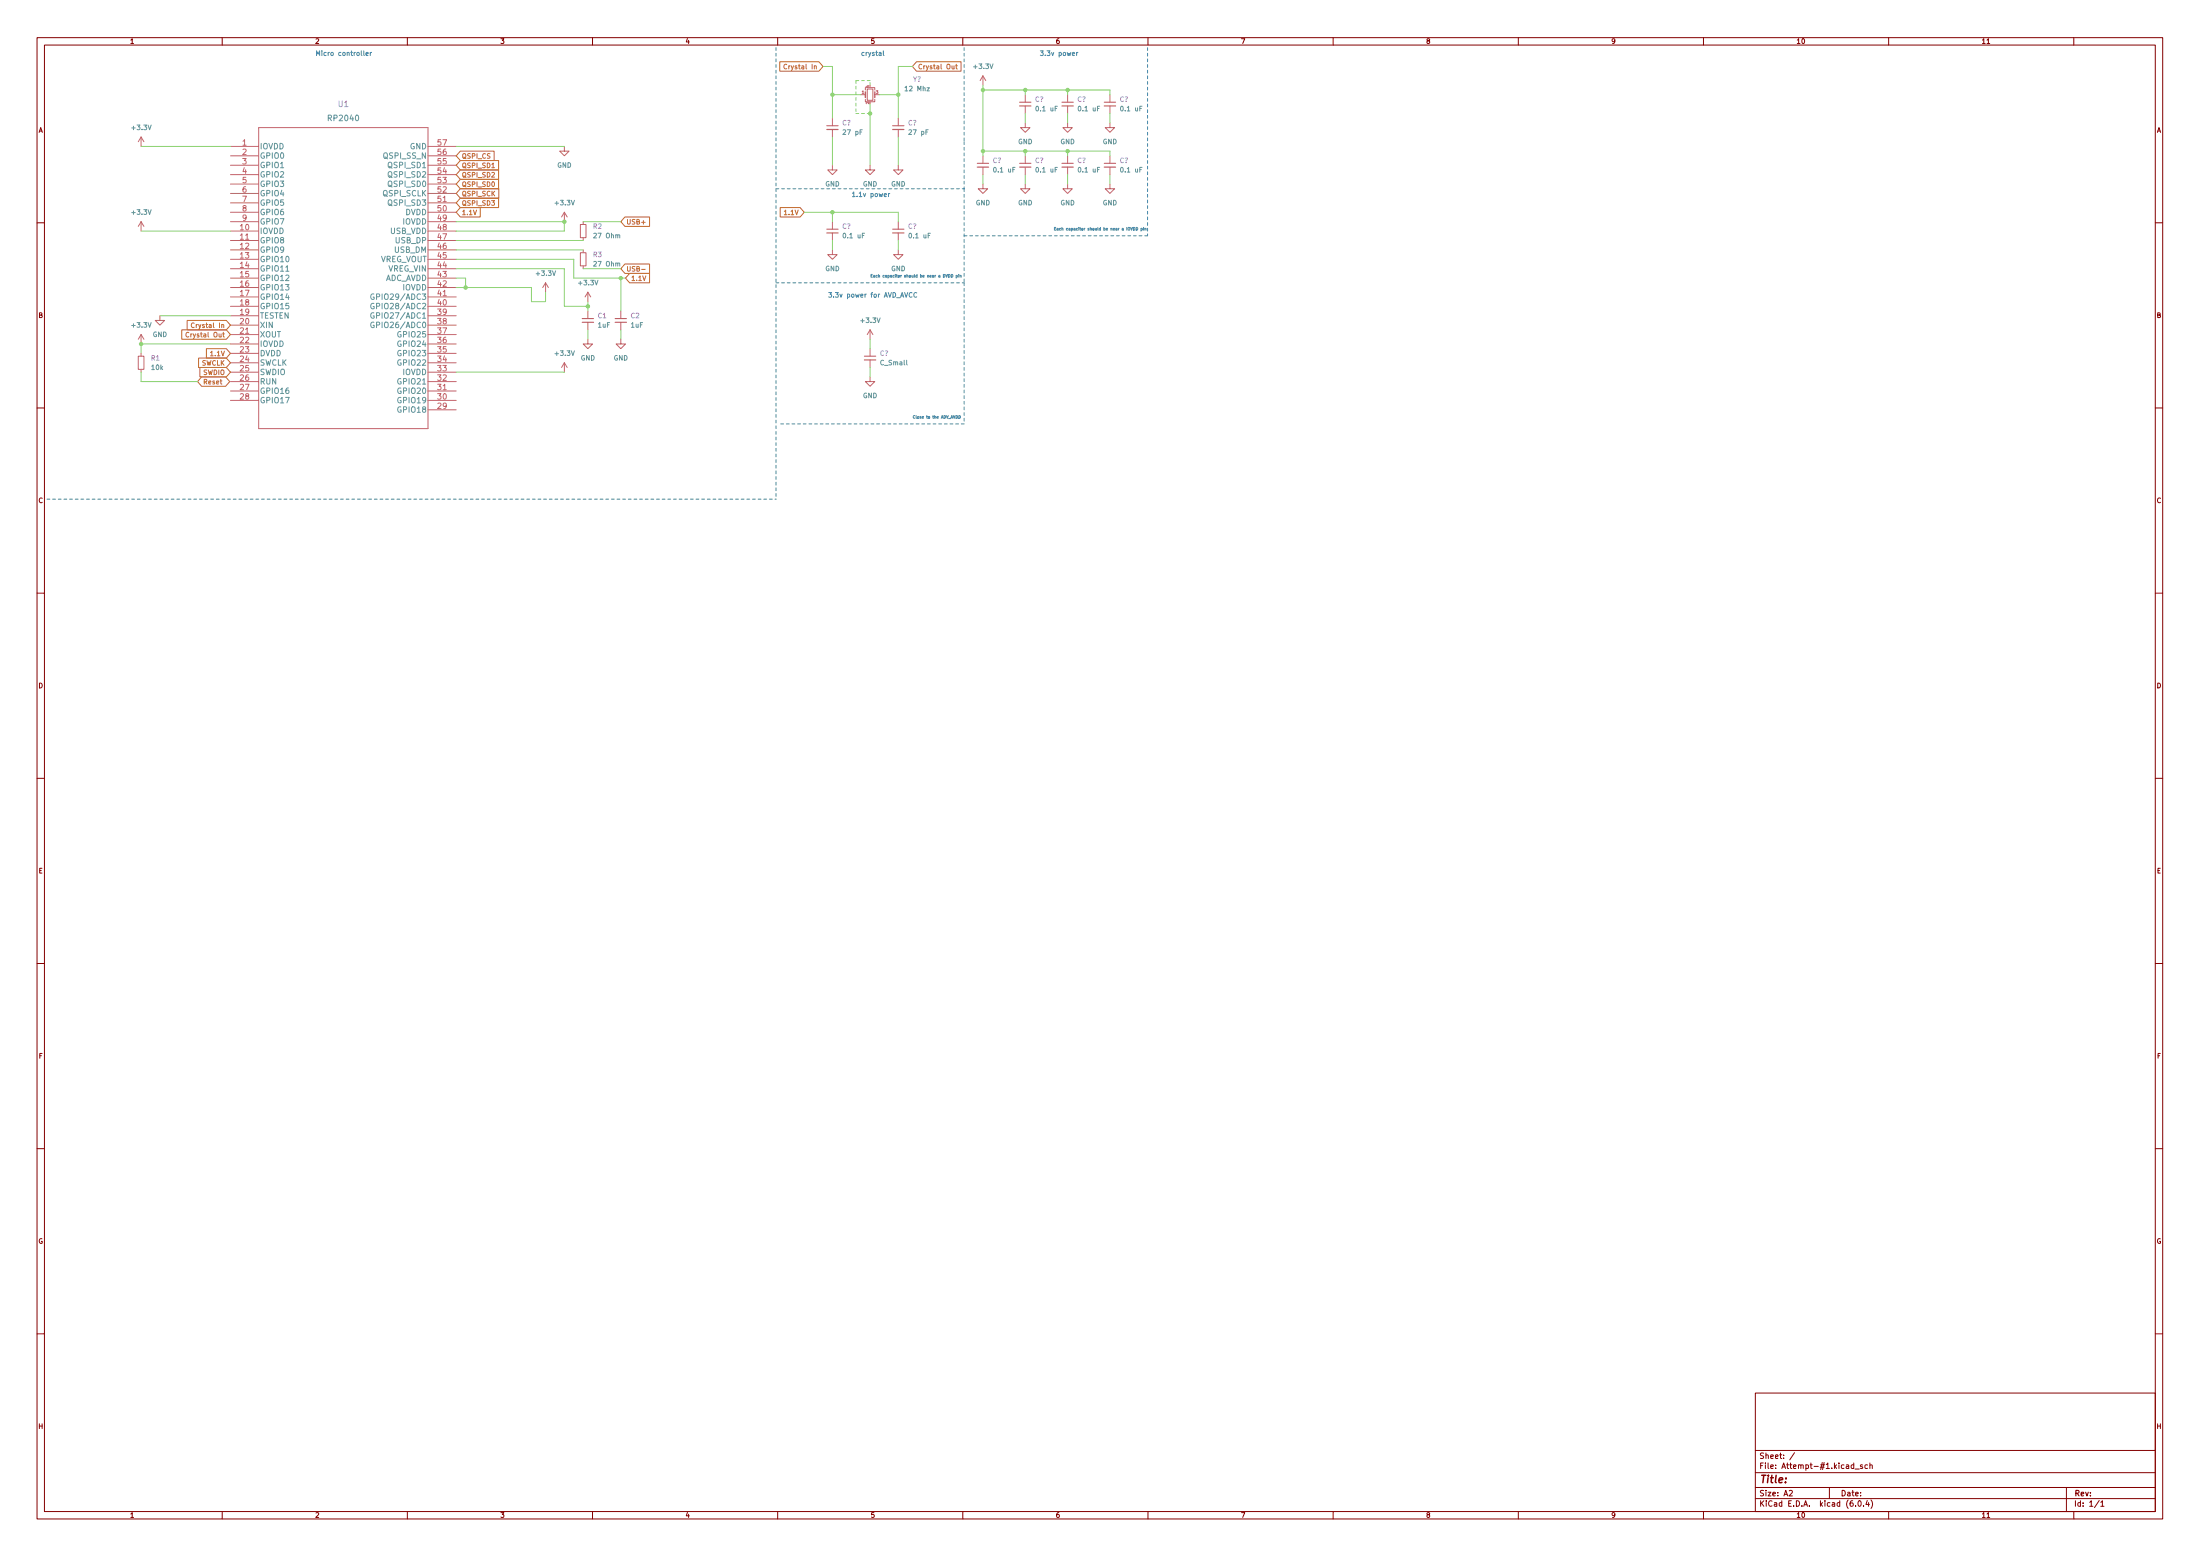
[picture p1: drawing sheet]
<svg xmlns="http://www.w3.org/2000/svg" width="594mm" height="420mm" viewBox="0 0 594 420" stroke-linecap="round" stroke-linejoin="round" font-family="sans-serif">
<g fill="none" stroke="#840000" stroke-width=".27">
<path d="M10 10.2h574v400h-574zM12 12.2h570v396h-570zM60 10.2v2M110 10.2v2M160 10.2v2M210 10.2v2M260 10.2v2M310 10.2v2M360 10.2v2M410 10.2v2M460 10.2v2M510 10.2v2"/>
<path d="M536.6 11.8h.7M560 10.2v2M10 60.2h2M582 60.2h2M10 110.2h2M582 110.2h2M10 160.2h2M582 160.2h2M10 210.2h2M582 210.2h2M10 260.2h2M582 260.2h2"/>
<path d="M10 310.2h2M582 310.2h2M10 360.2h2M474 376.2h108v32h-108zM582 360.2h2M474 397.7h108M474 391.7h108M484.6 392.3l-1.3 1.9M500.6 395.6l-.4-.1-.3 .3 .1 .7h.6M500.6 395v1.5M500.9 396.7h1.2M502.9 395.6l-.3-.1-.2 .3v.2l.5 .1v.4h-.5"/>
<path d="M504.3 395.6l-.4-.1-.3 .3 .1 .7h.6M504.9 395.7l.6-.1 .1 .9M504.9 395v1.5M60 408.2v2M110 408.2v2M160 408.2v2M210 408.2v2M260 408.2v2M310 408.2v2M360 408.2v2M410 408.2v2M460 408.2v2"/>
<path d="M474 404.7h108M474 401.7h108M483.2 402.6l.5-.2 .3 .5-.9 1h.9M494 401.7v3M501.1 406.6v.1M501.9 405.3l.2-.1a.8 .8 0 0 1 .5 .8 .8 .8 0 0 1-.5 .7 1 1 0 0 1-.2-1.4zM503.2 406.6v.1M504.2 405.2l-.3 1h.9M504.6 405.7v1M505.2 405a1.72 1.72 0 0 1 0 2.3M510 408.2v2M536.6 409.7h.7"/>
<path d="M558 401.7v6.5M560 408.2v2M566.9 405.2l-1.3 1.9M567.3 405.7l.4-.5v1.5M567.3 406.7h.9"/>
</g>
<g fill="none" stroke="#c4626b" stroke-width=".27">
<path d="M38.1 37l-.8 1.3M38.1 37v2.5M38.1 37l.8 1.3M62.2 39.5h7.6M69.8 34.5h45.8v81.2h-45.8zM115.6 39.5h7.6M152.4 39.5v1.3h1.3l-1.3 1.3-1.3-1.3h1.3M224.8 31.9v2.1M224.8 35v2M232.4 25.6h1.3M233.7 26.8v.7h2.5v-.7M233.7 24.3v-.6h2.5v.6"/>
<path d="M234.2 24h1.5v3.1h-1.5zM236.2 25.6h1.3M242.6 31.9v2.1M242.6 35v2M265.4 20.5v2.5M265.4 20.5l-.7 1.3M265.4 20.5l.8 1.3M276.9 33.2v1.3h1.2l-1.2 1.2-1.3-1.2h1.3M276.9 25.6v2M276.9 28.6v2M288.3 33.2v1.3h1.3l-1.3 1.2-1.3-1.2h1.3M288.3 25.6v2"/>
<path d="M288.3 28.6v2M299.7 33.2v1.3h1.3l-1.3 1.2-1.3-1.2h1.3M299.7 25.6v2M299.7 28.6v2M38.1 59.9v2.5M38.1 59.9l-.8 1.2M38.1 59.9l.8 1.2M62.2 42.1h7.6M62.2 44.6h7.6M62.2 47.2h7.6M62.2 59.9h7.6M62.2 49.7h7.6"/>
<path d="M62.2 57.3h7.6M62.2 54.8h7.6M62.2 52.2h7.6M115.6 42.1h7.6M115.6 44.6h7.6M115.6 47.2h7.6M115.6 59.9h7.6M115.6 49.7h7.6M115.6 57.3h7.6M115.6 54.8h7.6M115.6 52.2h7.6M152.4 57.3l-.8 1.3"/>
<path d="M152.4 57.3v2.6M152.4 57.3l.8 1.3M157.5 59.9v.7M224.8 44.6v1.3h1.3l-1.3 1.3-1.3-1.3h1.3M224.8 59.9v2M234.9 44.6v1.3h1.3l-1.3 1.3-1.2-1.3h1.2M242.6 44.6v1.3h1.2l-1.2 1.3-1.3-1.3h1.3M242.6 59.9v2M265.4 49.7v1.3h1.3l-1.3 1.2-1.2-1.2h1.2M265.4 42.1v2M265.4 45.1v2.1M276.9 49.7v1.3h1.2l-1.2 1.2-1.3-1.2h1.3"/>
<path d="M276.9 42.1v2M276.9 45.1v2.1M288.3 49.7v1.3h1.3l-1.3 1.2-1.3-1.2h1.3M288.3 42.1v2M288.3 45.1v2.1M299.7 49.7v1.3h1.3l-1.3 1.2-1.3-1.2h1.3M299.7 42.1v2M299.7 45.1v2.1M62.2 62.4h7.6M62.2 64.9h7.6M62.2 67.5h7.6M62.2 70h7.6"/>
<path d="M62.2 72.6h7.6M62.2 75.1h7.6M62.2 77.6h7.6M115.6 62.4h7.6M115.6 64.9h7.6M115.6 67.5h7.6M115.6 70h7.6M115.6 72.6h7.6M115.6 75.1h7.6M115.6 77.6h7.6M147.3 76.4l-.7 1.2M147.3 76.4v2.5"/>
<path d="M147.3 76.4l.8 1.2M156.7 68.2h1.5v3.6h-1.5zM156.7 60.6h1.5v3.6h-1.5zM157.5 64.2v.7M157.5 67.5v.7M157.5 71.8v.8M158.7 78.9l-.7 1.3M158.7 78.9v2.5M158.7 78.9l.8 1.3M224.8 67.5v1.2h1.3l-1.3 1.3-1.3-1.3h1.3M224.8 62.9v2M242.6 67.5v1.2h1.2l-1.2 1.3-1.3-1.3h1.3"/>
<path d="M242.6 62.9v2M37.3 96.2h1.6v3.5h-1.6zM38.1 90.3v2.6M38.1 95.4v.8M38.1 99.7v.8M38.1 90.3l-.8 1.3M38.1 90.3l.8 1.3M43.2 85.3v1.2h1.2l-1.2 1.3-1.3-1.3h1.3M62.2 80.2h7.6M62.2 82.7h7.6M62.2 85.3h7.6M62.2 87.8h7.6"/>
<path d="M62.2 90.3h7.6M62.2 92.9h7.6M62.2 95.4h7.6M62.2 98h7.6M115.6 80.2h7.6M115.6 82.7h7.6M115.6 85.3h7.6M115.6 87.8h7.6M115.6 90.3h7.6M115.6 92.9h7.6M115.6 95.4h7.6M115.6 98h7.6"/>
<path d="M152.4 98v2.5M152.4 98l-.8 1.2M152.4 98l.8 1.2M158.7 91.6v1.3h1.3l-1.3 1.2-1.2-1.2h1.2M158.7 84v2M158.7 87v2.1M167.6 91.6v1.3h1.3l-1.3 1.2-1.2-1.2h1.2M167.6 84v2M167.6 87v2.1M234.9 89.1l-.7 1.2M234.9 89.1v2.5M234.9 94.1v2.1"/>
<path d="M234.9 97.2v2M234.9 89.1l.8 1.2M62.2 100.5h7.6M62.2 103h7.6M62.2 105.6h7.6M62.2 108.1h7.6M115.6 100.5h7.6M115.6 103h7.6M115.6 105.6h7.6M115.6 108.1h7.6M115.6 110.7h7.6M234.9 101.8v1.2h1.3l-1.3 1.3-1.2-1.3h1.2"/>
</g>
<g fill="none" stroke="#c4626b" stroke-width=".33">
<path d="M223.3 35h3M241 35h3.1M275.3 28.6h3.1M286.8 28.6h3M298.2 28.6h3M263.9 45.1h3.1M275.3 45.1h3.1M286.8 45.1h3M298.2 45.1h3M223.3 62.9h3M241 62.9h3.1M157.2 87h3.1"/>
<path d="M166.1 87h3.1M233.4 97.2h3.1"/>
</g>
<g fill="none" stroke="#c4626b" stroke-width=".3">
<path d="M223.3 34h3M241 34h3.1M275.3 27.6h3.1M286.8 27.6h3M298.2 27.6h3M263.9 44.1h3.1M275.3 44.1h3.1M286.8 44.1h3M298.2 44.1h3M223.3 61.9h3M241 61.9h3.1M157.2 86h3.1"/>
<path d="M166.1 86h3.1M233.4 96.2h3.1"/>
</g>
<path d="M233.7 24.8v1.5M236.2 24.8v1.5" fill="none" stroke="#c4626b" stroke-width=".38"/>
<path d="M77.2 73.2h.8M101 79.4a.68 .68 0 0 0-.9 .7 .68 .68 0 0 0 .9 .6v-.5h-.2M101 87.1a.68 .68 0 0 0-.9 .6 .68 .68 0 0 0 .9 .6v-.5h-.2M101 84.5a.68 .68 0 0 0-.9 .7 .68 .68 0 0 0 .9 .6v-.5h-.2M101 82a.68 .68 0 0 0-.9 .7 .68 .68 0 0 0 .9 .6v-.5h-.2" fill="none" stroke="#669696" stroke-width=".27"/>
<g fill="none" stroke="#c46c2d" stroke-width=".27">
<path d="M210.6 16.7h10.5l1.1 1.2-1.1 1.3h-10.5zM212.5 17.5a.56 .56 0 0 0-.8 .5 .56 .56 0 0 0 .8 .5M247.5 16.7h12v2.5h-12l-1.1-1.3zM257.1 17.8v.8l.5-.1M257.6 17.8v.8M258 17.8h.5M258.2 17.3v1.1l.3 .2M124.3 51h10.4v2.5h-10.4l-1.1-1.3zM124.3 56h5.4v2.6h-5.4l-1.1-1.3zM124.3 48.4h10.3v2.6h-10.3l-1.1-1.3zM124.3 53.5h10.3v2.5h-10.3l-1.1-1.2zM124.3 43.3h10.3v2.6h-10.3l-1.1-1.3z"/>
<path d="M124.3 40.8h9.1v2.5h-9.1l-1.1-1.2zM124.3 45.9h10.3v2.5h-10.3l-1.1-1.2zM168.8 58.6h6.6v2.5h-6.6l-1.2-1.2zM210.7 56h5.4l1.1 1.3-1.1 1.3h-5.4zM168.8 71.3h6.6v2.5h-6.6l-1.2-1.2zM170 73.8h5.4v2.6h-5.4l-1.1-1.3zM173.3 72.7h.9M49.1 89.1h12l1.1 1.2-1.1 1.3h-12zM50.5 86.5h10.6l1.1 1.3-1.1 1.3h-10.6zM51 89.9a.56 .56 0 0 0-.8 .5 .56 .56 0 0 0 .8 .5M52.4 87.3a.56 .56 0 0 0-.8 .5 .56 .56 0 0 0 .8 .5M53.6 96.7h7.5l1.1 1.3-1.1 1.2h-7.5z"/>
<path d="M54 99.2h7.1l1.1 1.3-1.1 1.3h-7.1zM55.7 94.1h5.4l1.1 1.3-1.1 1.3h-5.4zM54.5 101.8h6.4l1.1 1.2-1.1 1.3h-6.4l-1.2-1.3z"/>
</g>
<g fill="none" stroke="#4487aa" stroke-width=".27">
<path d="M98.2 13.7v1.1l.2 .2M98.8 14.6l.6-.1v-.3h-.4l-.2 .1 .1 .6h.5M100 14.2v.8M100.3 14.2l-.3 .2M238.5 13.7v1.1l.2 .2M289.6 14.6l.6-.1-.1-.3h-.3l-.2 .1v.6h.5M290.7 14.2v.8M291.1 14.2l-.4 .2M238.8 52.7l.6-.1-.1-.3h-.3l-.2 .1v.6h.5M239.9 52.3v.8M240.3 52.3l-.4 .2M246.3 79.1a.56 .56 0 0 0-.8 .5 .56 .56 0 0 0 .8 .5"/>
<path d="M247.5 79.1a.56 .56 0 0 0-.7 .5 .56 .56 0 0 0 .7 .5M254.7 74.1a.38 .38 0 0 1 .5 .4 .38 .38 0 0 1-.5 .4zM255.4 74.1l.2 .8 .3-.8M256.1 74.1a.38 .38 0 0 1 .5 .4 .38 .38 0 0 1-.5 .4zM256.9 74.1a.38 .38 0 0 1 .4 .4 .38 .38 0 0 1-.4 .4zM258.2 74.4l.4 .1-.1 .3h-.3M258.2 74.4v.7M258.9 74.1v.1M258.9 74.4v.5M259.2 74.4h.3l.1 .5M259.2 74.4v.5M304.6 61.5h.5l-.1 .6h-.4z"/>
<path d="M305.3 61.4l.3 .8 .2-.8M306.1 61.4a.38 .38 0 0 1 .4 .4 .38 .38 0 0 1-.4 .4zM306.8 61.4a.38 .38 0 0 1 .4 .4 .38 .38 0 0 1-.4 .4zM308.1 61.7l.4 .1-.1 .3h-.3M308.1 61.7v.7M308.8 61.4v.1M308.8 61.7v.5M309.2 61.7h.2l.1 .5M309.2 61.7v.5M258.2 112.2a.38 .38 0 0 1 .4 .4 .38 .38 0 0 1-.4 .4zM258.9 112.2a.38 .38 0 0 1 .5 .4 .38 .38 0 0 1-.5 .4z"/>
</g>
<path d="M209.5 12.9v121.9M260.3 12.9v25.4M309.9 12.9v50.8M260.3 38.3v12.7M209.5 51h50.8M260.3 51v25.4M209.5 76.4h50.8M260.3 76.4v38.1M260.3 63.7h49.6M210.8 114.5h49.5M12.7 134.8h196.8" fill="none" stroke="#4487aa" stroke-width=".27" stroke-dasharray=".8 .8"/>
<g fill="none" stroke="#8dd272" stroke-width=".27">
<path d="M222.2 17.9h2.6v14M246.4 17.9h-3.8v14M38.1 39.5h24.1M123.2 39.5h29.2M224.8 37v7.6M224.8 25.6h7.6M234.9 28.1v16.5M237.5 25.6h5.1M242.6 37v7.6M265.4 23v19.1M265.4 24.3h34.3v1.3M276.9 24.3v1.3"/>
<path d="M276.9 30.6v2.6M288.3 24.3v1.3M288.3 30.6v2.6M299.7 30.6v2.6M123.2 59.9h29.2v2.5h-29.2M157.5 59.9h10.1M217.2 57.3h25.4v2.6M224.8 57.3v2.6M265.4 40.8h34.3v1.3M265.4 47.2v2.5M276.9 40.8v1.3M276.9 47.2v2.5"/>
<path d="M288.3 40.8v1.3M288.3 47.2v2.5M299.7 47.2v2.5M38.1 62.4h24.1M123.2 75.1h2.5v2.5M123.2 70h31.7v5.1h14M123.2 72.6h29.2v10.1h6.3M123.2 64.9h34.3M123.2 77.6h20.3v3.8h3.8v-2.5M123.2 67.5h34.3M157.5 72.6h10.1M167.6 75.1v8.9"/>
<path d="M224.8 64.9v2.6M242.6 64.9v2.6M43.2 85.3h19M62.2 92.9h-24.1v2.5M158.7 81.4v2.6M158.7 89.1v2.5M167.6 89.1v2.5M234.9 91.6v2.5M234.9 99.2v2.6M38.1 100.5v2.5h15.2M123.2 100.5h29.2"/>
</g>
<path d="M231.1 21.8v8.8M231.1 30.6h3.8M234.9 21.8h-3.8M234.9 23v-1.2" fill="none" stroke="#8dd272" stroke-width=".27" stroke-dasharray=".8 .8"/>
<g fill="#8dd272" stroke="#8dd272" stroke-width=".27">
<circle cx="167.6" cy="75.1" r=".46"/>
<circle cx="224.8" cy="57.3" r=".46"/>
<circle cx="224.8" cy="25.6" r=".46"/>
<circle cx="38.1" cy="92.9" r=".46"/>
<circle cx="288.3" cy="24.3" r=".46"/>
<circle cx="288.3" cy="40.8" r=".46"/>
<circle cx="152.4" cy="59.9" r=".46"/>
<circle cx="158.7" cy="82.7" r=".46"/>
<circle cx="125.7" cy="77.6" r=".46"/>
<circle cx="265.4" cy="40.8" r=".46"/>
<circle cx="242.6" cy="25.6" r=".46"/>
<circle cx="234.9" cy="30.6" r=".46"/>
<circle cx="265.4" cy="24.3" r=".46"/>
<circle cx="276.9" cy="24.3" r=".46"/>
<circle cx="276.9" cy="40.8" r=".46"/>
</g>
<text font-size="2.8" fill="#840000" x="475" y="400.5">Title:</text>
<text font-size="2.1" fill="#a683e1" x="91.4" y="28.9">U1</text>
<g font-size="2.1" fill="#669696">
<text x="88.9" y="32.7">RP2040</text>
<text x="70.1" y="40.3">IOVDD</text>
<text x="110.7" y="40.3">GND</text>
<text x="70.1" y="42.8">GPIO0</text>
<text x="70.1" y="45.4">GPIO1</text>
<text x="70.1" y="47.9">GPIO2</text>
<text x="103.7" y="42.8">QSPI_SS_N</text>
<text x="105.1" y="47.9">QSPI_SD2</text>
<text x="105.1" y="45.4">QSPI_SD1</text>
<text x="70.1" y="50.4">GPIO3</text>
<text x="70.1" y="53">GPIO4</text>
<text x="103.5" y="53">QSPI_SCLK</text>
<text x="105.1" y="50.4">QSPI_SD0</text>
<text x="70.1" y="55.5">GPIO5</text>
<text x="70.1" y="58.1">GPIO6</text>
<text x="105.1" y="55.5">QSPI_SD3</text>
<text x="109.4" y="58.1">DVDD</text>
<text x="70.1" y="63.1">IOVDD</text>
<text x="70.1" y="65.7">GPIO8</text>
<text x="70.1" y="60.6">GPIO7</text>
<text x="105.3" y="63.1">USB_VDD</text>
<text x="106.9" y="65.7">USB_DP</text>
<text x="108.7" y="60.6">IOVDD</text>
<text x="70.1" y="68.2">GPIO9</text>
<text x="70.1" y="70.8">GPIO10</text>
<text x="102.4" y="70.8">VREG_VOUT</text>
<text x="106.5" y="68.2">USB_DM</text>
<text x="70.1" y="73.3">GPIO11</text>
<text x="70.1" y="75.8">GPIO12</text>
<text x="103.7" y="75.8">ADC_AVDD</text>
<text x="104.8" y="73.3">VREG_VIN</text>
<text x="70.1" y="78.4">GPIO13</text>
<text x="70.1" y="80.9">GPIO14</text>
<text x="70.1" y="83.5">GPIO15</text>
<text x="101.5" y="83.5">GPIO28/ADC2</text>
<text x="101.5" y="80.9">GPIO29/ADC3</text>
<text x="108.7" y="78.4">IOVDD</text>
<text x="70.1" y="86">TESTEN</text>
<text x="70.1" y="88.5">XIN</text>
<text x="101.5" y="88.5">GPIO26/ADC0</text>
<text x="101.5" y="86">GPIO27/ADC1</text>
<text x="70.1" y="91.1">XOUT</text>
<text x="70.1" y="93.6">IOVDD</text>
<text x="107.8" y="93.6">GPIO24</text>
<text x="107.8" y="91.1">GPIO25</text>
<text x="70.1" y="96.2">DVDD</text>
<text x="70.1" y="98.7">SWCLK</text>
<text x="70.1" y="101.2">SWDIO</text>
<text x="107.8" y="98.7">GPIO22</text>
<text x="107.8" y="96.2">GPIO23</text>
<text x="108.7" y="101.2">IOVDD</text>
<text x="70.1" y="103.8">RUN</text>
<text x="70.1" y="106.3">GPIO16</text>
<text x="107.8" y="106.3">GPIO20</text>
<text x="107.8" y="103.8">GPIO21</text>
<text x="70.1" y="108.9">GPIO17</text>
<text x="107.8" y="111.4">GPIO18</text>
<text x="107.8" y="108.9">GPIO19</text>
</g>
<g font-size="2.1" fill="#c4626b">
<text x="65.5" y="39.3">1</text>
<text x="65.5" y="41.8">2</text>
<text x="118.2" y="41.8">56</text>
<text x="118.2" y="39.3">57</text>
<text x="65.5" y="44.4">3</text>
<text x="65.5" y="46.9">4</text>
<text x="118.2" y="46.9">54</text>
<text x="118.2" y="44.4">55</text>
<text x="65.5" y="49.4">5</text>
<text x="65.5" y="52">6</text>
<text x="118.2" y="52">52</text>
<text x="118.2" y="49.4">53</text>
<text x="65.5" y="54.5">7</text>
<text x="65.5" y="57.1">8</text>
<text x="65.5" y="59.6">9</text>
<text x="118.2" y="59.6">49</text>
<text x="118.2" y="57.1">50</text>
<text x="118.2" y="54.5">51</text>
<text x="64.9" y="62.1">10</text>
<text x="64.9" y="64.7">11</text>
<text x="118.2" y="64.7">47</text>
<text x="118.2" y="62.1">48</text>
<text x="64.9" y="67.2">12</text>
<text x="64.9" y="69.8">13</text>
<text x="118.2" y="69.8">45</text>
<text x="118.2" y="67.2">46</text>
<text x="64.9" y="72.3">14</text>
<text x="64.9" y="74.8">15</text>
<text x="64.9" y="77.4">16</text>
<text x="118.2" y="77.4">42</text>
<text x="118.2" y="74.8">43</text>
<text x="118.2" y="72.3">44</text>
<text x="64.9" y="79.9">17</text>
<text x="64.9" y="82.5">18</text>
<text x="118.2" y="82.5">40</text>
<text x="118.2" y="79.9">41</text>
<text x="64.9" y="85">19</text>
<text x="64.9" y="87.5">20</text>
<text x="118.2" y="87.5">38</text>
<text x="118.2" y="85">39</text>
<text x="64.9" y="90.1">21</text>
<text x="64.9" y="92.6">22</text>
<text x="64.9" y="95.2">23</text>
<text x="118.2" y="95.2">35</text>
<text x="118.2" y="92.6">36</text>
<text x="118.2" y="90.1">37</text>
<text x="64.9" y="97.7">24</text>
<text x="64.9" y="100.2">25</text>
<text x="118.2" y="100.2">33</text>
<text x="118.2" y="97.7">34</text>
<text x="64.9" y="102.8">26</text>
<text x="64.9" y="105.3">27</text>
<text x="64.9" y="107.9">28</text>
<text x="118.2" y="107.9">30</text>
<text x="118.2" y="105.3">31</text>
<text x="118.2" y="102.8">32</text>
<text x="118.2" y="110.4">29</text>
</g>
<g font-size="2.1" fill="#840000">
<text x="475" y="393.9">Sheet: /</text>
<text x="475" y="396.6">File: Attempt-#1.kicad_sch</text>
<text x="475" y="406.8">KiCad E.D.A. kicad (6.0.4)</text>
<text x="475" y="404">Size: A2</text>
<text x="497" y="404">Date:</text>
<text x="560" y="404">Rev:</text>
<text x="560" y="406.8">Id: 1/1</text>
</g>
<g font-size="1.8" fill="#840000">
<text x="35" y="11.8">1</text>
<text x="85" y="11.8">2</text>
<text x="135" y="11.8">3</text>
<text x="185" y="11.8">4</text>
<text x="235" y="11.8">5</text>
<text x="285" y="11.8">6</text>
<text x="335" y="11.8">7</text>
<text x="385" y="11.8">8</text>
<text x="435" y="11.8">9</text>
<text x="485" y="11.8">10</text>
<text x="535" y="11.8">11</text>
<text x="10.3" y="35.8">A</text>
<text x="582.4" y="35.8">A</text>
<text x="10.3" y="85.8">B</text>
<text x="582.4" y="85.8">B</text>
<text x="10.3" y="135.8">C</text>
<text x="582.4" y="135.8">C</text>
<text x="10.3" y="185.8">D</text>
<text x="582.4" y="185.8">D</text>
<text x="10.4" y="235.8">E</text>
<text x="582.4" y="235.8">E</text>
<text x="10.4" y="285.8">F</text>
<text x="582.5" y="285.8">F</text>
<text x="10.3" y="335.8">G</text>
<text x="582.3" y="335.8">G</text>
<text x="10.3" y="385.8">H</text>
<text x="582.4" y="385.8">H</text>
<text x="35" y="409.8">1</text>
<text x="85" y="409.8">2</text>
<text x="135" y="409.8">3</text>
<text x="185" y="409.8">4</text>
<text x="235" y="409.8">5</text>
<text x="285" y="409.8">6</text>
<text x="335" y="409.8">7</text>
<text x="385" y="409.8">8</text>
<text x="435" y="409.8">9</text>
<text x="485" y="409.8">10</text>
<text x="535" y="409.8">11</text>
</g>
<g font-size="1.8" fill="#4487aa">
<text x="85.1" y="15.1">Micro controller</text>
<text x="232.4" y="15.1">crystal</text>
<text x="280.7" y="15.1">3.3v power</text>
<text x="229.9" y="53.2">1.1v power</text>
<text x="223.5" y="80.3">3.3v power for AVD_AVCC</text>
</g>
<g font-size="1.8" fill="#c46c2d">
<text x="212.8" y="18.7">Crystal In</text>
<text x="247.8" y="18.7">Crystal Out</text>
<text x="124.6" y="45.3">QSPI_SD1</text>
<text x="124.6" y="42.8">QSPI_CS</text>
<text x="124.6" y="47.9">QSPI_SD2</text>
<text x="124.6" y="53">QSPI_SCK</text>
<text x="124.6" y="50.4">QSPI_SD0</text>
<text x="124.6" y="58">1.1V</text>
<text x="124.6" y="55.5">QSPI_SD3</text>
<text x="212.1" y="58">1.1V</text>
<text x="169.1" y="60.6">USB+</text>
<text x="169.1" y="73.3">USB-</text>
<text x="170.3" y="75.8">1.1V</text>
<text x="52.7" y="88.5">Crystal In</text>
<text x="51.3" y="91.1">Crystal Out</text>
<text x="54.3" y="98.7">SWCLK</text>
<text x="54.8" y="101.2">SWDIO</text>
<text x="57.2" y="96.1">1.1V</text>
<text x="54.8" y="103.8">Reset</text>
</g>
<g font-size="1.8" fill="#a683e1">
<text x="246.5" y="22.1">Y?</text>
<text x="279.5" y="27.5">C?</text>
<text x="290.9" y="27.5">C?</text>
<text x="302.3" y="27.5">C?</text>
<text x="227.4" y="33.8">C?</text>
<text x="245.2" y="33.8">C?</text>
<text x="268" y="44">C?</text>
<text x="279.5" y="44">C?</text>
<text x="290.9" y="44">C?</text>
<text x="302.3" y="44">C?</text>
<text x="160.2" y="61.8">R2</text>
<text x="227.4" y="61.8">C?</text>
<text x="245.2" y="61.8">C?</text>
<text x="160.2" y="69.4">R3</text>
<text x="161.5" y="85.9">C1</text>
<text x="170.4" y="85.9">C2</text>
<text x="40.8" y="97.3">R1</text>
<text x="237.6" y="96.1">C?</text>
</g>
<g font-size="1.8" fill="#669696">
<text x="263.1" y="18.6">+3.3V</text>
<text x="244.7" y="24.6">12 Mhz</text>
<text x="35.8" y="35.1">+3.3V</text>
<text x="280" y="30">0.1 uF</text>
<text x="291.5" y="30">0.1 uF</text>
<text x="302.9" y="30">0.1 uF</text>
<text x="227.9" y="36.4">27 pF</text>
<text x="245.7" y="36.4">27 pF</text>
<text x="274.9" y="38.9">GND</text>
<text x="286.3" y="38.9">GND</text>
<text x="297.8" y="38.9">GND</text>
<text x="150.4" y="45.3">GND</text>
<text x="268.6" y="46.5">0.1 uF</text>
<text x="280" y="46.5">0.1 uF</text>
<text x="291.5" y="46.5">0.1 uF</text>
<text x="302.9" y="46.5">0.1 uF</text>
<text x="222.8" y="50.3">GND</text>
<text x="233" y="50.3">GND</text>
<text x="240.6" y="50.3">GND</text>
<text x="35.8" y="58">+3.3V</text>
<text x="150.1" y="55.4">+3.3V</text>
<text x="263.5" y="55.4">GND</text>
<text x="274.9" y="55.4">GND</text>
<text x="286.3" y="55.4">GND</text>
<text x="297.8" y="55.4">GND</text>
<text x="160.6" y="64.3">27 Ohm</text>
<text x="228" y="64.3">0.1 uF</text>
<text x="245.7" y="64.3">0.1 uF</text>
<text x="160.6" y="71.9">27 Ohm</text>
<text x="145" y="74.5">+3.3V</text>
<text x="156.4" y="77">+3.3V</text>
<text x="222.8" y="73.2">GND</text>
<text x="240.6" y="73.2">GND</text>
<text x="35.8" y="88.4">+3.3V</text>
<text x="161.5" y="88.4">1uF</text>
<text x="170.4" y="88.4">1uF</text>
<text x="232.6" y="87.2">+3.3V</text>
<text x="41.2" y="91">GND</text>
<text x="41" y="99.9">10k</text>
<text x="150.1" y="96.1">+3.3V</text>
<text x="156.8" y="97.3">GND</text>
<text x="165.7" y="97.3">GND</text>
<text x="237.9" y="98.6">C_Small</text>
<text x="233" y="107.5">GND</text>
</g>
<g font-size="1.1" fill="#c4626b">
<text x="234.7" y="23.6" transform="rotate(-90 234.7 23.6)">4</text>
<text x="232.8" y="25.3">1</text>
<text x="234.7" y="28.1" transform="rotate(-90 234.7 28.1)">2</text>
<text x="236.6" y="25.3">3</text>
</g>
<g font-size="1" fill="#4487aa">
<text x="284.5" y="62.2">Each capacitor should be near a IOVDD pin</text>
<text x="234.9" y="74.9">Each capacitor should be near a DVDD pin</text>
<text x="246.4" y="113">Close to the ADV_AVDD</text>
</g>
</svg>
